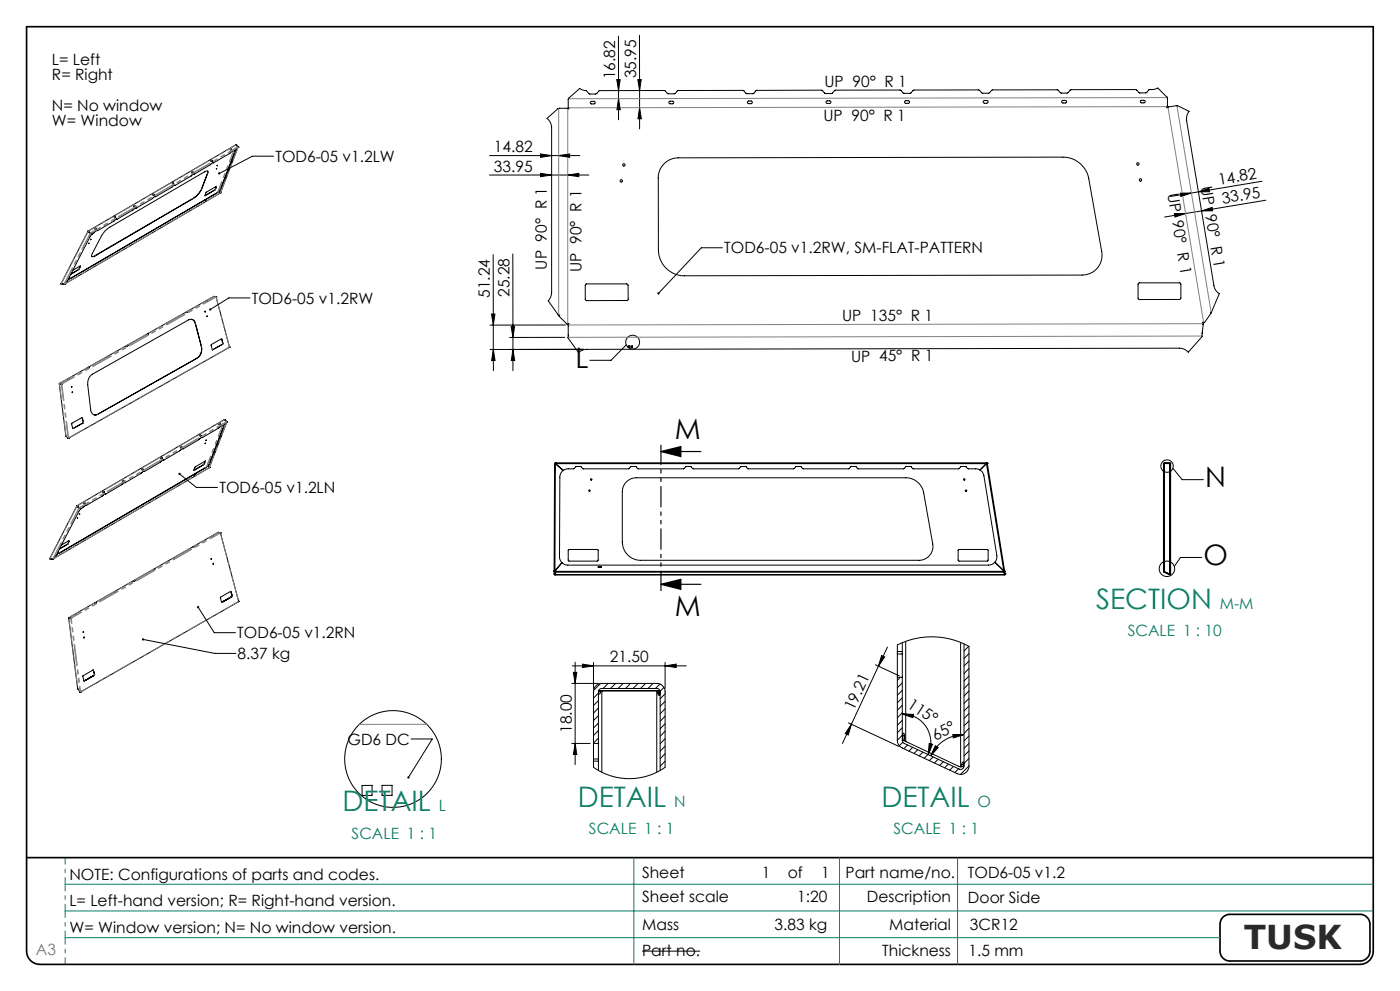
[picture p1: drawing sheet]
<svg xmlns="http://www.w3.org/2000/svg" width="420mm" height="297mm" viewBox="0 0 420 297" stroke-linecap="round" stroke-linejoin="round" font-family="sans-serif">
<g fill="none" stroke="#000" stroke-width=".3">
<path d="M185.5 10.8l.1 16.4M191.8 10.6l.1 16.5M167.7 32.5h-.2l-3.4 3a3.7 3.7 0 0 1 1.4 2.8v49.4a3.9 3.9 0 0 1-1 2.4l3 4.3 .2-.1 .1 .5 2.2 2.3 .6-.1-.1 .5M167.7 32.5h.1M177.2 30.5l1-.1a.39 .39 0 0 1 .4 .4 .39 .39 0 0 1-.4 .3l-1-.1zM185 23.8h1.1l-.5 3.4zM185.6 29.6l.5 3.3h-1zM185.6 27.2v8.7M191.3 23.8h1.1l-.5 3.3zM191.9 32.3l.5 3.3h-1zM191.9 27.1v11.5M200.8 30.4l1-.1a.39 .39 0 0 1 .3 .4 .39 .39 0 0 1-.3 .4l-1-.1z"/>
<path d="M224.3 30.4l1-.1a.41 .41 0 0 1 .4 .4 .41 .41 0 0 1-.4 .4l-.8-.1-.2-.2zM247.9 30.3l1-.1a.39 .39 0 0 1 .4 .4 .39 .39 0 0 1-.4 .4l-1-.1zM271.5 30.3l1-.1a.39 .39 0 0 1 .4 .4 .39 .39 0 0 1-.4 .4l-1-.1zM295.2 30.2l.9-.1a.41 .41 0 0 1 .3 .4 .41 .41 0 0 1-.3 .4h-.9l-.3-.4zM318.6 30.2l1-.1a.39 .39 0 0 1 .4 .4 .39 .39 0 0 1-.4 .4h-.9l-.2-.4zM342.2 30.2l1-.1a.39 .39 0 0 1 .4 .3 .39 .39 0 0 1-.4 .4l-1-.1zM353 31.7l-2.9 .6v-3.2l-2.8-2.7-.8 .3-1.8 .2-.9 .9-1.9 .1-1.2-1.1-19.4 .1-1.1 1h-1.9l-1-1h-19.7l-.9 1h-2l-1-1-19.6 .1-1 1h-2l-1-1h-19.5l-1 1h-2l-1.2-1-19.5 .1-1 1-2-.1-.9-.9h-19.6l-1 1h-2l-1-1-19.6 .1-1.1 1-1.9-.1-.9-.9-1.3-.3-.7-.4-3.3 3v3.1l-2.9-.1M353 31.7h.1M353 31.7l3.7 1.7a3.6 3.6 0 0 0-.7 2.8l8.2 49.4a3.3 3.3 0 0 0 1.6 2.4l-2.4 5.6h-.2v.4l-1.8 2.6h-.6v.1M45.9 58.4h.1M45.9 58.3l.3-.1 .1 .2-.3 .1zM46.1 58.3l.2 .1"/>
<path d="M51.7 55l.3-.2 .1 .2-.3 .1zM51.7 55h.1M51.7 55h.4M57.5 51.6h.1M57.5 51.6l.4-.1-.2 .2zM57.5 51.6h.4M61.5 58.6v.1M61.5 58.6h.1M61.6 59.9l.1 .1M61.7 59.9v.1M61.8 59.8l.1 .1M61.9 59.8v.1"/>
<path d="M62.3 51.3v.6l-2.1 5.2-2 2.2-29.8 17.4-.8 .1M63.3 48.2l.3-.2 .1 .3M63.3 48.2h.1M63.3 48.2l.1 .2 .3-.1M63.5 48.1l.2 .1M64.9 50.6l.2-.1zM64.9 55.8l-.4 1.1-3 1.7M64.9 55.8l-3 1.8-.4 1M64.9 55.8l-.4 1.1M65 50.5l-.1 .1M65.1 57.9l-43.8 25.5-.6 .1M65.1 49.7l.2-.2z"/>
<path d="M65.2 49.5l-.1 .1M65.7 57.2l.1 .1M65.7 57.2l.4 .5M65.8 57.3l-.7 .6M65.8 57.3l-.8 .5M65.8 57.3l.3 .5M65.8 57.3l.3 .4M66.1 57.7h.1M66.1 57.8h.1M66.1 57.8l-46.8 27.4M66.2 57.7h.1M69.1 44.8h.1"/>
<path d="M69.1 44.8h.4l-.4 .2zM69.3 44.7l.2 .1M69.3 44.7l-.2 .1M70.3 45.3h-.6l-.8 .7-5.5 3-.3 .4-4.8 2.8-.2-.1-.7 .6-4.9 2.9-.2-.1-.8 .7-5.5 3-.2 .3-4.9 2.8h-.2l-5.6 3.5-.7 .1-.3 .4-4.8 2.8-.2-.1-1.4 1.2-.5-.2M70.3 45.3h.1M70.3 45.3l.1 .4-4.2 11-.4 .6M70.4 45.3l-4.2 11.2-.5 .7M70.8 43.4l.6 .6M70.8 43.5h.1M70.8 43.5l-44.3 25.7M70.8 43.5l.6 .5M71.4 44.1h.1"/>
<path d="M71.4 44v.1M71.4 44.2h.1M71.4 44.1l-.1 .1M71.4 44.2l-1.1 1.1M71.4 44.1l-5.2 13.6M71.4 44.1v.1M82.1 46.8h-6.4l-9.9 5.2M146.9 46.6h27.1M146.9 52.5h29.8M162.2 46.1l3.3 .5-3.3 .6zM162.2 52l3.3 .5-3.3 .4zM167.6 46.6l3.3-.5v1.1z"/>
<path d="M170.3 52.5l3.3-.5v.9zM199 49.3a5.8 5.8 0 0 1 4.4-2l115.5-.2a7.9 7.9 0 0 1 7.7 6.5l3.9 21.8a5.9 5.9 0 0 1-5.8 7l-119.3 .3a7.8 7.8 0 0 1-7.9-7.9v-21.5a5.8 5.8 0 0 1 1.5-4zM354.1 57.9h3.3l-3.1 1zM357.4 57.9l-6.2 1M359.5 57.5l3.2-1.1 .2 1.1zM359.5 57.5l-2.1 .4M378.6 54.3l-19.1 3.2M24.1 79.7l-.4 1-2.4 1.4M26.4 69.3l-8.1 15.8M26.4 69.3v.1M26.4 69.3l.1 .1M26.4 69.4l.6 .6"/>
<path d="M26.4 69.3l.8 .7M26.4 69.4h.1M26.5 69.2l-.1 .1M26.5 69.2h.1M26.5 69.4h.1M26.5 69.2v.1M26.5 69.3v.1M26.5 69.3h.1M26.5 69.2l.7 .8M26.6 69.3l-.1 .1M26.6 72.9l.1-.1zM26.7 72.8l-.1 .2"/>
<path d="M27 70h.1M27.1 69.9h.1M27.1 69.8l.1 .2M27.1 69.9v.1M27.1 69.9l.1 .1M27.1 69.9h-.1M27.1 69.8h.1M27.1 69.8l-.1 .2M27.1 70l.5 .2M27.2 69.8v.2M27.2 70l.4 .2M27.2 69.8l-.1 .1"/>
<path d="M27.2 70h.1M27.3 71.7l-.1 .2zM27.3 71.7l-.1 .1M27.6 70.2l-.5 .6-6.4 12.3v.4M28.5 68.5h.1M28.5 68.5v.2l.4-.1M28.7 68.4l.2 .2M28.7 68.4l.2 .1M28.7 68.4l-.2 .1M31.5 69.3l1.4-1.2 28.6-16.7a.49 .49 0 0 1 .7-.2 .49 .49 0 0 1 .1 .8l-1.9 5-2 2.2-30 17.6a.55 .55 0 0 1-.9 0 .55 .55 0 0 1 .2-.8l2.8-5.4zM34.3 65.2h.1M34.5 65l.2 .2"/>
<path d="M34.5 65l.2 .2-.3 .1-.1-.2M34.5 65l-.2 .2M40.1 61.7v.2l.4-.1M40.3 61.6l.2 .2M40.3 61.7l.2 .1M40.3 61.6l-.2 .2M148 76.3v21.1M153.8 76.1l.1 25M216.7 74.3h-6.3l-12.9 13.6M352.3 64h3.4l-3.2 1zM355.7 64l-6.3 1M360.5 63.2l3.1-1 .2 1z"/>
<path d="M360.5 63.2l-4.8 .8M379.8 60l-19.3 3.2M18.3 85.1h.1M18.4 85.2h.1M18.4 85.1l.9 .1M18.5 85.2h.8M19.1 85.1v.1M19.1 85.1h.1M19.3 85.1h.1M19.3 85v.1M19.3 85.1v.1M19.3 85.2h.1"/>
<path d="M19.4 85.1h.1M20.7 83.5h.1M20.7 83.5l-1.3 1.6M20.8 83.5l-1.5 1.7M21.3 83.4l-.5 .1M21.8 81l2.4-1.3-.4 1-2.6 1.5M49.9 97h.1M50.3 96.9l-.4 .1M50.3 96.9h-.4M50.3 96.9h-.2M55.8 93.6l.5-.1zM56.2 93.6l-.4 .1"/>
<path d="M57.4 95.7l.7 .3 .4 .7 1.9 7a3.3 3.3 0 0 1-1.3 3.6M61.5 93.3l.1 .2zM61.5 93.3v.2M61.7 90.3h.2M61.7 90.3v.1M62.1 94.7l.1 .2zM62.1 90.2l-.4 .1M62.1 94.7v.2M62.1 90.2l-.2 .1M64.7 88.9l.1 .1M64.7 88.9l-.6-.1-46.2 26.1M64.8 89.1h.1"/>
<path d="M64.8 89h.1M64.8 89v.1M64.8 89l4 14.9M75 89.3h-6.3l-5.7 3.5M147.5 94.1h1l-.5 3.3zM148 97.4v7.3M153.4 97.8h1l-.5 3.3zM169.6 97.4h-22.6M170.5 97.5h.1M175.8 85.2l12.3-.1 .3 .3v4.4l-.2 .3h-12.3l-.3-.4v-4.3zM341.5 84.9l12.5-.1 .3 .3-.1 4.4-.3 .2h-12.2l-.3-.3zM360.8 96.7h.1"/>
<path d="M360.8 96.7l.2 .6-.4 2.5v1.1l-4.1 4.6a3.6 3.6 0 0 0-2.7-1.2l-177.8 .4a3.4 3.4 0 0 0-2.4 1l-3.2-4.5 .2-.8-.1-2.9M17.8 115l2 15.8M17.8 115h.1M17.8 115l.5 .1M17.9 114.9v.1M17.9 114.9h.1M17.9 115h.1M17.9 114.9l.5 .1M17.9 115l.5 .1M17.9 115l.6 .1M18.3 115.1h.1M18.4 115.1v.1"/>
<path d="M18.4 115.1h.1M18.4 115h.1M18.4 115.1h-.1M18.5 115.1h.1M18.5 115v.1M18.5 115.1l-.1 .1M18.6 115.1h.1M20.4 113.6l.4-.2zM20.4 113.7h.1M20.8 113.5l-.4 .2M21.5 115.8l-.1 .2M21.6 117.5l.2 .1z"/>
<path d="M21.7 117.4v.2M26.7 110.2l-.5 .1h.3M26.7 110.2h-.2M26.7 110.2l-.4 .1M32.1 107l.5-.2zM32.2 107h.1M32.6 106.9l-.4 .1M38.1 103.7h.1M38.3 103.6l-.2 .1 .5-.2-.5 .2M38.5 103.5l-.2 .1M44 100.3l.4-.1zM44 100.3v.1"/>
<path d="M44.4 100.2l-.4 .1M63.4 103.3l3.1-1.7 .4 1.5-3.1 1.7zM66.4 101.6h.1M66.5 101.6l.3 1.5M66.8 103.1l-3.1 1.7M66.9 103l-.1 .1M68.8 104.1h.1M68.8 104.1l-48.2 27.2M68.8 104v.1M68.8 104h.1M68.8 103.9v.1M148 104.7v6.4"/>
<path d="M148 104.7l.5 3.4h-1zM153.9 101.1v10M153.9 104.7l.5 3.4h-1zM169.4 101.1h-16.5M175 104.7h-28M187.9 103.4l-4.6 4.6h-6.3M188.5 103.7h.4v.4h-.4zM189.3 103.7h.5v.4h-.5zM19.8 130.8h.1M19.8 130.8l.6 .5M20.4 131.3h.1M20.4 131.2h.1"/>
<path d="M20.5 131.3h.1M20.5 131.2v.1M20.5 131.2l-.1 .1M20.5 131.2h.1M20.6 131.2h.1M20.5 131.2l.1 .1M20.6 131.2h-.1M20.6 131.3h-.1M20.6 131.2v.1M21.5 126.9l3.2-1.7 .3 1.5-3 1.7zM24.6 125.1l.1 .1M24.7 125.2l.3 1.5-3.1 1.7"/>
<path d="M29.2 124.2a1.42 1.42 0 0 1-2-1.4l-.9-7.5a3.3 3.3 0 0 1 1.4-3.2l28.9-16.3a1.38 1.38 0 0 1 2 1.1l1.8 6.8a3.3 3.3 0 0 1-1.3 3.7l-29.9 16.8-.8 .2M48.3 137.3h.1M48.3 137.3l.4-.1 .1 .1-.4 .2zM48.3 137.3h.4M54.1 133.9l.4-.1v.2M54.1 133.9h.1M54.2 133.9v.2l.3-.1M54.3 133.8l.2 .1M54.7 134.5l-17.2 10.2M54.8 134.4h.1M59.9 130.5h.5l-.3 .2zM59.9 130.6h.1"/>
<path d="M59.9 130.6h.4M61.6 132.9l.1-.1zM61.6 138.2l-.5 1.1-3 1.7M61.6 138.2l-3 1.7-.5 1.1M61.6 138.2l-.5 1-3 1.8M61.6 132.8l-.1 .1M61.7 132l.2-.1zM61.8 131.9l-.1 .1M62.4 139.6l-44.4 26.1-.6 .1M62.4 139.6l-45 26.2M62.4 139.6l.4 .6M62.4 139.5v.1"/>
<path d="M62.4 139.5l.3 .5M62.4 139.6l.4 .4M65.7 127.2h.1M65.7 127.2h.4M65.8 127.1l.3-.1v.2l-.3 .1zM67 127.6l.1 .5-4.2 10.8-.5 .7M67 127.6l-4.2 11.2-.4 .7M67.4 125.8l-44.3 25.7M67.4 125.8h.1M67.4 125.8l.6 .6M68 126.4v.1M68 126.5h.1"/>
<path d="M68 126.4h.1M68 126.5l-1.1 1.1-.6 .1-.7 .6-10.8 6.1M68.1 126.4v.1M68.1 126.5l-5.4 13.5M68.1 126.5h-.1M68.1 126.4h.1M166.4 138.9h.1M166.4 139h.1M166.4 138.9l-.2 32.4M166.4 138.9v.1M166.4 139h.2M166.5 138.9h.1"/>
<path d="M166.5 138.9v.1M166.5 139h.1M166.6 138.7h.1M166.6 138.8h.1M166.6 138.7h129.4M166.6 138.7v.1M166.6 139l2.3 2a2.37 2.37 0 0 0-.9 2l-.1 24.1 .7 1.5-2.1 2.4M166.6 139h.1M166.6 139l-.1 32M166.7 138.7v.1zM166.7 138.8v.2M166.7 139h.1"/>
<path d="M166.7 139l2.3 2 1.3-.5h1.8l.7-.7h1.4l.7 .7h13.7l.7-.7h1.4l.7 .7h13.7l.7-.7h1.4l.7 .7h13.7l.7-.7h1.4l.7 .7h13.7l.7-.7h1.4l.7 .7h13.7l.7-.7h1.4l.7 .7h13.7l.7-.7h1.4l.7 .7h13.7l.7-.7h1.4l.7 .7h2.6l.9 .3 1.9-1.8M166.7 139h129.2M295.8 139h.1M295.9 139h.1M295.9 138.8l-.1-.1 .1 .2M295.9 138.8h.1M295.9 138.8v.1M295.9 138.8l-.1 .2M295.9 138.9v.1M295.9 139l-1.9 1.9a2.41 2.41 0 0 1 1.2 1.7l3.8 23.9v1l-.5 .9 2.6 2.6M295.9 139l5.2 32M296 138.7h.1"/>
<path d="M296 138.8h.1M296 138.9h.1M296 138.7v.1M296.1 138.9h.1M296.1 138.9l-.2 .1M296.1 138.9v.1M296.2 138.9h.1M296.2 138.9l5.2 32.3M349.2 139h1.8M349.2 139.4l-.2 .2M349.2 139h.1M349.2 138.9l.1 32.4"/>
<path d="M349.3 138.9h.1M349.9 138.7l-.1 .1M350.9 138.9h.1M350.9 138.9v33.1M351 139h.1M351 139l-1.8-.1v1.6M351 139v4.2M351.2 139.7l-.2 .1M23 151.7l-8 15.7M23 151.6l.1 .1M23 151.6h.2M23.1 151.7l.5 .6"/>
<path d="M23.1 151.6l.6 .6M23.1 151.7h.1M23.1 151.6h.1M23.1 151.6v.1M23.2 151.6h.1M23.2 151.7h.1M23.2 151.6v.1M23.2 151.6l.5 .5M23.2 155.3l.2-.1zM23.3 155.2l-.1 .1M23.6 152.3h.1M23.7 152.3h.1"/>
<path d="M23.7 152.2l.1 .1M23.7 152.2v.1M23.7 152.1l-.1 .2M23.7 152.3l.5 .2M23.8 152.3h.1M23.8 154.2l.2-.2zM23.8 152.2v.1M23.8 152.2h.1M23.8 152.3l.4 .2M23.8 152.2l-.1 .1M23.9 154l-.1 .1M24.2 152.5l-.5 .7-6.3 12.1v.5"/>
<path d="M25.1 150.9h.1M25.2 150.8v.2l.3-.1-.1-.2-.3 .2M25.3 150.8l.2 .1M30.9 147.5h.5l-.3 .1zM30.9 147.5h.4M36.7 144.1h.4M36.7 144.1l.4-.1-.2 .2zM37.5 144.7l-12.2 7-1 .8-.6-.4M37.5 144.7h.1M42.5 140.7h.1M42.5 140.6l.4-.1v.2l-.2 .2zM42.5 140.7h.4"/>
<path d="M53.8 142l5.1 4.1h6.4M58.1 141h.1M58.3 142.3h.1M58.6 142.2h.1M58.5 142.1l.1 .1M62.7 140h.1M62.8 140.2l-46.9 27.3M62.8 140.2h.1M62.8 140h.1M65.4 159.6l-44.7 25.5M65.4 159.6h.1M65.4 159.6l.6 .1"/>
<path d="M66 159.7h.1M66 159.8h.1M66.1 159.8h.1M66.1 159.7h.1M66.1 159.7v.1M66.1 159.7h-.1M66.1 159.8l5.5 20.4M187.8 144.5a4.2 4.2 0 0 1 3.1-1.3h80.8a5.4 5.4 0 0 1 5.4 4.5l2.7 15.3a4.2 4.2 0 0 1-4.1 4.9h-83.5a5.5 5.5 0 0 1-5.5-5.5v-15a4.2 4.2 0 0 1 1.1-2.9zM349 140.5l.2-1.8 2 .1v4.4M349 140.5v.5M349 141v2M349 140.5h.2"/>
<path d="M349 141h.1M349 143v23.9M349 141h.2M349 143h.2M349.2 140.5v.5M349.2 141v2M349.2 141h.1M349.2 143v23.9M351 143.2v4.2M351 143.2h.2M351 147.4v15M351 147.4h.2"/>
<path d="M351.2 141.9l-.2 .2M351.2 143.2v4.2M351.2 147.4v15M351.9 140.3l2.7 3.5h6.4M15 167.4v.1M15 167.4h.1M15 167.5h.1M15.1 167.5h.6M15.7 167.5h.1M15.8 167.4l-.8 .1M15.8 167.4l-.1 .1M15.9 167.4h.1"/>
<path d="M15.9 167.4v.1M15.9 167.5h.1M16 167.4h-.1M16 167.5h-.9M16 167.4h-.2M17.4 165.8l-1.4 1.6M17.4 165.8l-1.5 1.7M20.7 162l-.4 1.1-2.5 1.5M20.7 162l-.4 1.1-2.4 1.3M20.7 162l-2.2 1.3M34.3 177.5h.1M34.7 177.3l-.4 .2 .2-.1"/>
<path d="M34.7 177.3l-.2 .1M34.7 177.3l-.3 .2M40.2 174.1l.4-.2zM40.2 174.1h.1M40.6 174l-.4 .1M46 170.7l.5-.1zM46.1 170.8h.1M46.4 170.6l-.3 .2M51.9 167.4l.4-.2zM51.9 167.4h.1M52.3 167.3l-.4 .1M57.8 164l.4-.1z"/>
<path d="M57.8 164.1h.1M58 164l-.2 .1M58.2 163.9l-.2 .1M63.4 167.4l-.1 .2M63.7 160.7v.1M63.9 160.7h-.2M64 168.8l-.1 .2M64 160.6l-.4 .1h.3M64 160.6l-.1 .1M66.2 179l3.1-1.7 .3 1.5-3 1.7zM69.2 177.2l.4 1.6-3 1.7M69.5 178.4l-.5 .7-2.4 1.4"/>
<path d="M69.5 178.4l-.4 .6-2.6 1.5M69.5 178.4h.1M69.5 178.3v.1M166.2 172h.1M166.2 172h.2M166.2 171.3h.2M166.2 171.3v.7M166.3 171.1h.1M166.3 171.1v.1M166.3 171.2l-.1 .1M166.3 171.2h134.9M166.4 172h.1"/>
<path d="M166.4 171.1h.1M166.4 171.3h.1M166.4 171.2v.8M166.4 171.1v.1M166.4 171.2h.1M166.4 171.2l2.2-2.5 .8 .5 1 .2h126.2a2.41 2.41 0 0 0 1.8-.9l2.8 2.7M166.4 171.4h.1M166.4 171.3v.1M166.4 172.3h.1M166.4 172.1h.1M166.4 172.3h134.9M166.4 171.3v1"/>
<path d="M166.4 171.2v.1M166.4 171.5h134.8M166.5 171h.1M166.5 171l-.1 .1M166.5 171v.3M166.5 171.3h-.1M170.5 164.8l8.8-.1 .2 .2-.1 3.1-8.7 .2-.2-.3zM179.5 169.8h.2v.3h-.2zM180.1 169.8h.2v.3h-.2zM287.5 164.8l8.8-.1 .1 .2v3.1l-8.7 .2-.3-.3zM301.1 171.3h.1M301.1 171h.1"/>
<path d="M301.1 171l.1 .1M301.1 171l.1 .2M301.2 171.3h.1M301.2 171.3v.1M301.2 171.4h.1M301.2 171.5l.1 .8M301.2 171.1h.1M301.2 171.3l.1 .8M301.2 171.2h.1M301.2 171.1l.1 .1M301.2 171.2v.3M301.3 171.2v.1"/>
<path d="M301.3 171.3l.1 .7M301.4 171.9h.1M301.3 172.3h.1M301.3 172.1h.1M301.3 172.1v.2M301.4 171.1h-.2M301.4 171.9v.1M301.4 171.1v.1M301.4 172h.1M301.4 171.2h.1M301.4 171.2h-.1M301.4 171.2l-.1 .1"/>
<path d="M301.4 172h.2M301.4 171.2l.2 .8M301.6 172h.1M301.6 172h-.2M349 168.7v.7M349 166.9v1.7M349 169.4h.2M349 168.6v.1M349 168.7h.2M349 166.9h.2M349 168.6h.2M349.2 171.2l1.7 .9 .1-.1"/>
<path d="M349.2 168.7v.7M349.2 166.9v1.7M349.2 170.9l-.2 .1M349.2 168.6v.1M349.2 169.4v1.8M349.2 171.1h.1M349.2 171.2l.1 .1M349.3 171.3l1.6 .7M350.4 171.9l-.1 .1M350.9 172h.1M351 172h.1M351 172h-.1"/>
<path d="M351 162.4v5.5M351 171.9v.1M351 167.9h.2M351 167.9v4.1M351 162.4h.2M351.2 168.9l-.2 .1M351.2 171.1l-.2 .2M351.2 167.9l-.1 4.3-2-.8-.1-2M351.2 162.4v5.5M360.5 167.1h-6.3l-1.9 2.7M20.6 185.2l2.7 21.2M20.6 185.2h.1"/>
<path d="M20.6 185.2l.6 .1M20.6 185.2h.2M20.7 185.1h.1M20.7 185.2h.1M20.7 185.1l.5 .1M20.7 185.2l.7 .1M20.7 185.1v.1M20.7 185.2h.6M21.2 185.3h.1M21.2 185.2h.1M21.3 185.3h.1M21.3 185.2h.1"/>
<path d="M21.3 185.3h-.1M21.3 185.2v.1M21.4 185.3h.1M21.4 185.2l-.1 .1M21.4 185.2v.1M22.6 184.1l.4-.1zM22.6 184.2h.1M23 184l-.4 .2M25 189.3l-.1 .2M25.2 190.9v.3M28.5 180.8l.4-.2zM28.5 180.8h.1"/>
<path d="M28.8 180.7l-.3 .1M42.9 191.6l21.5 4.2h6.4M59.4 182l4.9 7.6h6.3M71.5 180.2h.1M71.5 180.2v.1M71.5 180.3h.1M71.5 180.3l-47.3 27.1M171.7 199.6h34.2M172.5 198.5v30.7M174.7 199l3.3 .6-3.3 .5zM178 198.5v7.8M199.5 199.6l3.3-.6v1.1z"/>
<path d="M199.5 198.5v7.8M262.6 199.2l7.2 3.4M263.5 199.7l-8.1 17.4M264.5 196.5l.9 .4-1.9 2.8zM266.2 193.9l-2.7 5.8M269.2 195.3v-2l.3-.2 4-1.5 4.6-.7h3.3l3.4 .5 3.5 1.2 2.4 1.1v35.9M269.2 196v7M269.2 195.3v.7M269.2 196h1.5M269.2 195.3h1.5M270.7 196v7M270.7 192.6v2.7"/>
<path d="M270.7 195.3v.7M271.7 192.2v30M288.2 192.5v37.3M289.2 193v36.6a1.02 1.02 0 0 1-1.4 .9l-16.9-7.9-.2-.7v-18.9M290.6 193.7l-1.4 1.4M290.7 195.9l-1.5 1.5M290.7 198.1l-1.5 1.5M23.3 206.4l.1 .1M23.4 206.5l.6 .9M24 207.4h.1M24.1 207.4h-.1M24.1 207.3v.1"/>
<path d="M24.1 207.3l-.1 .1M24.1 207.4h.1M24.1 207.3h.1M24.2 207.4h-.1M24.2 207.3v.1M24.2 207.3h.1M24.9 202.5l3.1-1.7 .4 1.5-3.1 1.8zM25.3 204.1h.1M27.9 200.8l.4 1.6M28.3 202.3l-3.1 1.8 3.1-1.8M171.5 204.8h8M172 201.5h1l-.5 3.3z"/>
<path d="M179.5 210l-1.5 1.5M179.5 212.2l-1.5 1.5M179.5 214.5l-1.5 1.5M179.5 216.7l-1.5 1.5M179.5 218.9l-1.5 1.5M179.6 207.3l.2 .7 .2-.1 .2-.6M179.7 207.3l-1.7 1.9M179.7 207h17.3M179.7 207v.3M179.7 207.3h.5M179.7 207h.5M180.2 204.9l-2.2 2"/>
<path d="M180.2 207l17.2 .1M180.2 207v.3M180.6 207v24.4M182.4 204.8l-1.5 1.5M184.7 204.8l-1.5 1.5M186.9 204.8l-1.5 1.5M189.2 204.8l-1.5 1.5M191.4 204.8l-1.5 1.5M193.7 204.8l-1.5 1.5M195.9 204.8l-1.5 1.5M197 207l.9 .1M197 207v24.4"/>
<path d="M197.4 207.7l.3 .8 .3-.8M197.4 207.1v.6M197.4 207.7h.5M197.9 207.7v.2M197.9 207.1v.6M197.9 207.1h-.5M198 205l-1.4 1.3M199.2 206l-1.2 1.2M199.5 207.9l-1.5 1.5M199.5 210.2l-1.5 1.5M199.5 212.4l-1.5 1.5M199.5 214.7l-1.5 1.4"/>
<path d="M199.5 216.9l-1.5 1.5M199.5 219.1l-1.5 1.6M254.5 216.6l15.2 7.1M255.4 217.1l-2.7 5.7M255.4 217.1l-.9 3.2-.9-.5zM269.2 203v18.9a2.47 2.47 0 0 0 1.5 2.3l16.4 7.6a2.49 2.49 0 0 0 3.6-2.2M269.2 203h1.5M270.1 203l-.9 .9M270.7 204.6l-1.5 1.5M270.7 206.9l-1.5 1.5M270.7 209.1l-1.5 1.5M270.7 211.4l-1.5 1.5"/>
<path d="M270.7 213.6l-1.5 1.5M270.7 215.9l-1.5 1.5M270.7 218.1l-1.5 1.5M270.7 214l3.3 .1-.1 1zM270.7 214a8.5 8.5 0 0 1 7.7 12.2M290.7 200.3l-1.5 1.6M290.7 202.6l-1.5 1.5M290.7 204.9l-1.5 1.4M290.7 207.1l-1.5 1.5M290.7 209.3l-1.5 1.5M290.7 211.6l-1.5 1.5M290.7 213.8l-1.5 1.5"/>
<path d="M290.7 216.1l-1.5 1.5M290.7 218.3l-1.5 1.5M108.6 235.4h3v3h-3zM114.6 235.4h3v3h-3zM123.3 221.5h6.4l-7.2 11.5M171.5 222.8h5.5M172.5 222.8l.5 3.3h-1zM178 222.8v-15.5a2.47 2.47 0 0 1 2.6-2.5h16.4a2.53 2.53 0 0 1 2.5 2.5l-.1 22.7-2.7 1.6-3 1.1-3.2 .6h-3.1l-4.2-.8-3.6-1.5-1.6-1.1v-1.8M178 222.8v4.7M178 222.8h1.5M178 227.5v.6M178 227.5h1.5"/>
<path d="M178 228.1h1.5M179.5 222.8v-15.5a.97 .97 0 0 1 1.1-1h16.4a1.02 1.02 0 0 1 1 1v23.6M179.5 222.8v4.7M179.5 228.1v2.8M179.5 227.5v.6M179.5 221.2l-1.5 1.5M199.5 221.4l-1.5 1.5M199.5 223.6l-1.5 1.5M199.5 225.9l-1.5 1.5M199.5 228.1l-1.5 1.5M270.7 220.3l-1.5 1.6M270.8 220.5l.1-.8 .4 .2 .1 .6"/>
<path d="M270.8 220.2l.1 .3M270.9 222.4l-1.1 1.1M270.9 220.5v1.3M270.9 221.8l.8 .4M270.9 220.5h.5M270.9 221.8h.5M271.4 221.8l.3 .4M271.4 220.5v1.3M271.7 222.2l16.5 7.6M272.3 223.3l-1.2 1.1M273.8 224l-1.1 1.1M275.3 224.7l-1.1 1.1"/>
<path d="M276.9 225.4l-1.2 1.2M278.4 226.1l-1.2 1.2M278.8 222.8l1 .3-1.4 3.1zM279.9 226.8l-1.1 1.2M280.6 223.5l.8 .5-2.2 2.5zM281.4 227.5l-1.1 1.2M283 228.3l-1.1 1.1M284.5 229l-1.1 1.1M285.9 220.1l3.3 .1-3.2 1zM286 229.7l-1.1 1.1M287.6 230.4l-1.1 1.1M288.5 229.1l.3-.7 .3 .2v.5"/>
<path d="M288.5 229.1v.6M288.5 229.7l-.3 .1M288.5 229.1h.5M288.5 229.7h.5M289 229.7l-.7 .1M289 229.1v.6M289.2 220.2a11 11 0 0 0-10 6.3M289.2 228.7l-.2 .4M290.7 220.6l-1.5 1.5M290.7 222.8l-1.5 1.5M290.7 225l-1.5 1.6M290.7 227.3l-1.5 1.5"/>
<path d="M290.7 229.5l-2.6 2.6M192.6 285.1h17.5"/>
<circle cx="186.4" cy="54.2" r=".36"/>
<circle cx="187.2" cy="49.4" r=".36"/>
<circle cx="341.4" cy="49.1" r=".37"/>
<circle cx="342.1" cy="53.9" r=".37"/>
<circle cx="21.5" cy="115.9" r=".1"/>
<circle cx="189.8" cy="102.5" r="2.09"/>
<circle cx="350.1" cy="139.7" r="1.87"/>
<circle cx="176.8" cy="147.1" r=".22"/>
<circle cx="177.4" cy="143.7" r=".21"/>
<circle cx="289.3" cy="143.7" r=".21"/>
<circle cx="289.8" cy="147" r=".23"/>
<circle cx="63.4" cy="167.5" r=".12"/>
<circle cx="64" cy="168.9" r=".12"/>
<circle cx="350.1" cy="170.5" r="2.32"/>
<circle cx="25" cy="189.4" r=".12"/>
<circle cx="25.2" cy="191" r=".12"/>
<circle cx="117.9" cy="227.5" r="14.5"/>
</g>
<path d="M68.8 104l-4-14.9" fill="none" stroke="#808080" stroke-width=".3" stroke-dasharray="6.3 1.3 1.3 1.3 1.3 1.3" stroke-dashoffset="1.8"/>
<path d="M20.6 131.2l48.2-27.2" fill="none" stroke="#808080" stroke-width=".3" stroke-dasharray="6.3 1.3 1.3 1.3 1.3 1.3" stroke-dashoffset=".9"/>
<path d="M18.6 115.1l2 16.1M20.4 131.2l-2-16.1" fill="none" stroke="#808080" stroke-width=".3" stroke-dasharray="6.3 1.3 1.3 1.3 1.3 1.3" stroke-dashoffset="1.4"/>
<path d="M64.2 88.8l-46.3 26.1M64.8 89l-46.2 26.1M18.4 115l46.3-26.1" fill="none" stroke="#808080" stroke-width=".3" stroke-dasharray="6.3 1.3 1.3 1.3 1.3 1.3" stroke-dashoffset="2"/>
<path d="M17.8 115l2 15.8" fill="none" stroke="#808080" stroke-width=".3" stroke-dasharray="6.3 1.3 1.3 1.3 1.3 1.3" stroke-dashoffset="1.6"/>
<g fill="none" stroke="#808080" stroke-width=".3" stroke-dasharray="6.3 1.3 1.3 1.3 1.3 1.3">
<path d="M45.9 58.4v-.1M46.1 58.3v-.1M51.7 55v-.1M51.9 54.9v-.1M57.5 51.6v-.1M57.7 51.5v-.1M57.9 59.5h.1M60.5 56.7v-.1M61.6 58.7l-.1-.1M62.3 51.9h.1M63.3 48.2h.1M63.5 48.1v-.1"/>
<path d="M64.5 56.9h.1M64.6 56.8v-.1M65 55.9v-.1M65 57.8h.1M66.1 57.7v-.1M66.2 56.5h.1M69.1 44.8h.1M69.3 44.7h.1M70.4 45.6v.1M24.2 79.7l-.1-.1M26.5 69.3h.1M28.5 68.5h.1"/>
<path d="M28.5 76.7v-.1M28.7 68.4h.1M34.3 65.1h.1M34.5 65h.1M40.1 61.7h.1M40.3 61.6h.1M18.5 85.1h-.1M19.3 85.1h.1M21.3 83.3v.1M23.7 80.8l-.1-.1M23.8 80.6h.1M49.9 97v-.1"/>
<path d="M50.1 96.9v-.1M55.9 93.7l-.1-.1M56 93.6v-.1M58.6 96.9h.1M61.8 90.3h-.1M61.9 90.2h.1M64.8 89h.1M17.9 115h.1M20.4 113.6h.1M20.6 113.5h.1M26.3 110.3v-.1M26.5 110.2v-.1"/>
<path d="M32.2 107v-.1M32.4 106.9v-.1M38.1 103.7v-.1M38.3 103.5h.1M44 100.3h.1M44.2 100.2h.1M59.1 107.3v.1M60.4 103.7h.1M63.8 104.8h.1M66.5 101.6h.1M66.8 103.1h.1M66.9 102.9h.1"/>
<path d="M20.6 131.2h-.1M20.6 131.2h.1M21.9 128.4h.1M24.7 125.2h.1M24.9 126.7h.1M25 126.5h.1M29.2 124.2h.1M48.3 137.3h.1M48.5 137.2h.1M54.1 133.9h.1M54.3 133.8h.1M59.9 130.5h.1"/>
<path d="M60.1 130.4h.1M61.1 139.3v-.1M61.3 139.1h-.1M61.6 138.2v-.1M62.8 138.8l.1 .1M65.7 127.1h.1M65.9 127h.1M67 128h.1M23.1 151.7h.1M25.1 150.8h.1M25.3 150.7h.1M30.9 147.5l.1-.1"/>
<path d="M31.1 147.4v-.1M36.7 144.1l.1-.1M36.9 144v-.1M42.5 140.7l.1-.1M42.7 140.6v-.1M58.2 141l-.1-.1M61.7 140.1v.1M62.7 140h.1M66.1 159.7h.1M15.1 167.4h.1M15.9 167.4h.1M17.9 165.7h.1"/>
<path d="M20.3 163.1v-.1M20.5 162.9h-.1M20.8 162h.1M34.4 177.5l-.1-.1M34.5 177.4v-.1M40.2 174.1v-.1M40.4 174v-.1M46.1 170.8v-.1M46.3 170.7v-.1M52 167.4l-.1-.1M52.1 167.3v-.1M57.8 164.1v-.1"/>
<path d="M58 164v-.1M63.7 160.7h.1M63.9 160.6v-.1M69 179.1h.1M69.3 177.3h.1M69.6 178.8h.1M69.6 178.6h.1M20.8 185.2v-.1M22.6 184.2v-.1M22.8 184.1v-.1M28.5 180.8v-.1M28.7 180.7v-.1"/>
<path d="M66.6 180.5h.1M24.1 207.3h.1M24.2 207.3h.1M25.3 204.1h.1M28 200.9h.1M28.3 202.4h.1M28.4 202.2h.1"/>
</g>
<path d="M27 69.9l-7.8 15.2M23.7 152.2l-7.9 15.2" fill="none" stroke="#808080" stroke-width=".3" stroke-dasharray="6.3 1.3 1.3 1.3 1.3 1.3" stroke-dashoffset="1"/>
<path d="M18.4 85.1l8.1-15.7M15 167.4l8.1-15.7" fill="none" stroke="#808080" stroke-width=".3" stroke-dasharray="6.3 1.3 1.3 1.3 1.3 1.3" stroke-dashoffset=".7"/>
<path d="M19.4 85l7.8-15M16.1 167.3l7.7-15" fill="none" stroke="#808080" stroke-width=".3" stroke-dasharray="6.3 1.3 1.3 1.3 1.3 1.3" stroke-dashoffset="1.1"/>
<path d="M65.3 57.6l4.7-12.3M70.1 45.3l-4.7 12.2M71.4 44l-44.3 25.8M26.6 69.3l44.2-25.9M27.2 69.9l44.2-25.7M61.9 139.9l4.8-12.2M66.7 127.6l-4.7 12.2M68 126.3l-44.2 25.8M23.2 151.6l44.2-25.8M23.9 152.3l44.1-25.8" fill="none" stroke="#808080" stroke-width=".3" stroke-dasharray="6.3 1.3 1.3 1.3 1.3 1.3" stroke-dashoffset="3"/>
<path d="M66.2 57.8l-46.9 27.3M62.8 140.1l-46.8 27.4" fill="none" stroke="#808080" stroke-width=".3" stroke-dasharray="6.3 1.3 1.3 1.3 1.3 1.3" stroke-dashoffset="1.5"/>
<path d="M71.4 44.2l-5.2 13.5M68 126.5l-5.2 13.5" fill="none" stroke="#808080" stroke-width=".3" stroke-dasharray="6.3 1.3 1.3 1.3 1.3 1.3" stroke-dashoffset="2.3"/>
<path d="M71.6 180.2l-5.5-20.4" fill="none" stroke="#808080" stroke-width=".3" stroke-dasharray="6.3 1.3 1.3 1.3 1.3 1.3" stroke-dashoffset="-1"/>
<path d="M24.2 207.3l47.3-27" fill="none" stroke="#808080" stroke-width=".3" stroke-dasharray="6.3 1.3 1.3 1.3 1.3 1.3" stroke-dashoffset="1.3"/>
<path d="M21.4 185.3l2.8 22M24 207.3l-2.8-22" fill="none" stroke="#808080" stroke-width=".3" stroke-dasharray="6.3 1.3 1.3 1.3 1.3 1.3" stroke-dashoffset="4.8"/>
<path d="M66.1 159.8l-44.7 25.5" fill="none" stroke="#808080" stroke-width=".3" stroke-dasharray="6.3 1.3 1.3 1.3 1.3 1.3" stroke-dashoffset="2.9"/>
<path d="M20.7 185.2l2.7 21.3" fill="none" stroke="#808080" stroke-width=".3" stroke-dasharray="6.3 1.3 1.3 1.3 1.3 1.3" stroke-dashoffset="-1.2"/>
<path d="M65.5 159.5l-44.8 25.6M21.3 185.2l44.7-25.6" fill="none" stroke="#808080" stroke-width=".3" stroke-dasharray="6.3 1.3 1.3 1.3 1.3 1.3" stroke-dashoffset="2.8"/>
<path d="M198.3 135.3l6-1.5v3zM198.3 135.3h12M198.3 175.1l6-1.5v3zM198.3 175.1h12" fill="none" stroke="#000" stroke-width=".35"/>
<path d="M8 8h404v277a4 4 0 0 1-4 4h-396a4 4 0 0 1-4-4zM8 257h404M366.8 275l.5-.5 1.5-.5h39.2a3 3 0 0 1 3 3v8a3 3 0 0 1-3 3h-39a2.95 2.95 0 0 1-3-3v-8.2l.3-1z" fill="none" stroke="#000" stroke-width=".5"/>
<path d="M198.3 133.3v43.8" fill="none" stroke="#000" stroke-width=".35" stroke-dasharray="6.3 1.3 1.3 1.3 1.3 1.3" stroke-dashoffset=".3" stroke-linecap="butt"/>
<path d="M19.5 273v-8M19.5 265v-8M19.5 281v-8M19.5 281v8" fill="none" stroke="#0a7d64" stroke-width=".3" stroke-dasharray="15.2 1.3 1.3 1.3" stroke-dashoffset="13.1" stroke-linecap="butt"/>
<path d="M19.5 257h392.5" fill="none" stroke="#0a7d64" stroke-width=".3" stroke-dasharray="15.2 1.3 1.3 1.3" stroke-dashoffset="1.9" stroke-linecap="butt"/>
<path d="M167.6 32.6v61.7M170.3 32.7v64.2M350 29.2l-179.3 .4M350 32l-179.3 .3M350.4 32.3l10.7 64.2M353.1 31.8l10.2 61.6M360.8 97l-190.2 .4M360.6 100.7l-190.2 .4M128 217.1h-20.2" fill="none" stroke="#808080" stroke-width=".3"/>
<path d="M190.1 257v32M251.8 257v32M287.3 257v32M19.5 273h392.5M19.5 265h392.5M19.5 281h346.5" fill="none" stroke="#0a7d64" stroke-width=".3"/>
<g fill="#000">
<path d="M197.2 87.8a.34 .34 0 0 1 .5-.2 .34 .34 0 0 1 .1 .5 .34 .34 0 0 1-.5 .1l.2-.3-.2 .3z"/>
<path d="M185.6 29.6l.5 3.3h-1zM185 23.8h1.1l-.5 3.4zM191.9 32.3l.5 3.3h-1zM191.3 23.8h1.1l-.5 3.3z"/>
<path d="M167.6 46.6l3.3-.5v1.1zM162.2 46.1l3.3 .5-3.3 .6zM170.3 52.5l3.3-.5v.9zM162.2 52l3.3 .5-3.3 .4z"/>
<path d="M354.1 57.9h3.3l-3.1 1zM359.5 57.5l3.2-1.1 .2 1.1z"/>
<path d="M352.3 64h3.4l-3.2 1zM360.5 63.2l3.1-1 .2 1z"/>
<path d="M62.8 92.5v.5l.2-.2-.2 .2a.35 .35 0 0 0 .5 0 .35 .35 0 0 0 0-.5 .35 .35 0 0 0-.5 0zM65.5 51.7l-.1 .4 .4-.1-.4 .1a.34 .34 0 0 0 .5 .2 .34 .34 0 0 0 .1-.5 .34 .34 0 0 0-.5-.1zM59.2 181.7a.33 .33 0 0 0 0 .5 .33 .33 0 0 0 .5-.1 .33 .33 0 0 0-.4-.5l.1 .4zM42.7 191.3l-.1 .3h.3h-.3a.33 .33 0 0 0 .3 .3 .33 .33 0 0 0 .3-.4 .33 .33 0 0 0-.5-.2zM53.6 141.8a.33 .33 0 0 0 .2 .5 .33 .33 0 0 0 .4-.4 .33 .33 0 0 0-.5-.2l.1 .3zM122.3 232.8v.5l.2-.3-.2 .3a.34 .34 0 0 0 .5-.1 .34 .34 0 0 0-.1-.5 .34 .34 0 0 0-.4 .1z"/>
<path d="M153.4 97.8h1l-.5 3.3zM153.9 104.7l.5 3.4h-1zM147.5 94.1h1l-.5 3.3zM148 104.7l.5 3.4h-1z"/>
<path d="M198.3 135.3l6-1.5v3zM198.3 175.1l6-1.5v3z"/>
<path d="M174.7 199l3.3 .6-3.3 .5zM199.5 199.6l3.3-.6v1.1z"/>
<path d="M264.5 196.5l.9 .4-1.9 2.8zM255.4 217.1l-.9 3.2-.9-.5z"/>
<path d="M172.5 222.8l.5 3.3h-1zM172 201.5h1l-.5 3.3z"/>
<path d="M278.8 222.8l1 .3-1.4 3.1zM270.7 214l3.3 .1-.1 1z"/>
<path d="M285.9 220.1l3.3 .1-3.2 1zM280.6 223.5l.8 .5-2.2 2.5z"/>
</g>
<text font-size="9.9" fill="#2a2a2a" x="373.1" y="284.4">TUSK</text>
<g font-size="8.5">
<text x="172.7" y="110.3">L</text>
<text x="202.5" y="131.6">M</text>
<text x="361.5" y="146.1">N</text>
<text x="361" y="169.4">O</text>
<text x="202.5" y="184.7">M</text>
</g>
<g font-size="8.5" fill="#0a7d64">
<text x="328.8" y="182.4">SECTION</text>
<text x="102.8" y="243.1">DETAIL</text>
<text x="173.3" y="241.7">DETAIL</text>
<text x="264.4" y="241.8">DETAIL</text>
</g>
<g font-size="4.7">
<text x="15.6" y="19.6">L= Left</text>
<text x="184.6" y="23.7" transform="rotate(-90 184.6 23.7)">16.82</text>
<text x="190.9" y="23.5" transform="rotate(-90 190.9 23.5)">35.95</text>
<text x="15.6" y="24.1">R= Right</text>
<text x="247.3" y="26.1">UP 90° R 1</text>
<text x="15.6" y="33.2">N= No window</text>
<text x="15.6" y="37.7">W= Window</text>
<text x="247" y="36.2">UP 90° R 1</text>
<text x="148.2" y="45.6">14.82</text>
<text x="82.6" y="48.5">TOD6-05 v1.2LW</text>
<text x="148.2" y="51.4">33.95</text>
<text x="350.2" y="58.1" transform="rotate(81 350.2 58.1)">UP 90° R 1</text>
<text x="360.2" y="56.2" transform="rotate(81 360.2 56.2)">UP 90° R 1</text>
<text x="365.7" y="55.4" transform="rotate(-9 365.7 55.4)">14.82</text>
<text x="366.8" y="61.1" transform="rotate(-9 366.8 61.1)">33.95</text>
<text x="217.3" y="76">TOD6-05 v1.2RW, SM-FLAT-PATTERN</text>
<text x="164" y="80.8" transform="rotate(-90 164 80.8)">UP 90° R 1</text>
<text x="174.4" y="81.5" transform="rotate(-90 174.4 81.5)">UP 90° R 1</text>
<text x="147" y="89.2" transform="rotate(-90 147 89.2)">51.24</text>
<text x="152.9" y="89" transform="rotate(-90 152.9 89)">25.28</text>
<text x="75.5" y="91">TOD6-05 v1.2RW</text>
<text x="252.6" y="96.1">UP 135° R 1</text>
<text x="255.3" y="108.4">UP 45° R 1</text>
<text x="65.8" y="147.8">TOD6-05 v1.2LN</text>
<text x="71.2" y="191.3">TOD6-05 v1.2RN</text>
<text x="71.3" y="197.6">8.37 kg</text>
<text x="183" y="198.5">21.50</text>
<text x="256.1" y="213.2" transform="rotate(-65 256.1 213.2)">19.21</text>
<text x="271.9" y="211.9" transform="rotate(33 271.9 211.9)">115°</text>
<text x="171.5" y="219.6" transform="rotate(-90 171.5 219.6)">18.00</text>
<text x="104.2" y="223.2">GD6 DC</text>
<text x="280.6" y="222" transform="rotate(-27 280.6 222)">65°</text>
<text x="20.8" y="263.6">NOTE: Configurations of parts and codes.</text>
<text x="192.6" y="263.2">Sheet</text>
<text x="228.5" y="263.2">1</text>
<text x="236.3" y="263.2">of</text>
<text x="246.4" y="263.3">1</text>
<text x="253.6" y="263.3">Part name/no.</text>
<text x="290.4" y="263.2">TOD6-05 v1.2</text>
<text x="20.8" y="271.6">L= Left-hand version; R= Right-hand version.</text>
<text x="192.6" y="270.4">Sheet scale</text>
<text x="239.2" y="270.4">1:20</text>
<text x="260" y="270.4">Description</text>
<text x="290.4" y="270.6">Door Side</text>
<text x="20.8" y="279.7">W= Window version; N= No window version.</text>
<text x="192.6" y="278.6">Mass</text>
<text x="232.4" y="278.6">3.83 kg</text>
<text x="266.8" y="278.6">Material</text>
<text x="291" y="278.6">3CR12</text>
<text x="192.6" y="286.4">Part no.</text>
<text x="264.7" y="286.4">Thickness</text>
<text x="290.6" y="286.4">1.5 mm</text>
</g>
<g font-size="4.7" fill="#0a7d64">
<text x="365.9" y="182.4">M-M</text>
<text x="338.3" y="190.6">SCALE 1 : 10</text>
<text x="131.7" y="243.1">L</text>
<text x="202.2" y="241.7">N</text>
<text x="293.3" y="241.8">O</text>
<text x="105.5" y="251.3">SCALE 1 : 1</text>
<text x="176.7" y="249.9">SCALE 1 : 1</text>
<text x="268.1" y="250">SCALE 1 : 1</text>
</g>
<text font-size="4.7" fill="#787878" x="10.8" y="286.3">A3</text>
</svg>
